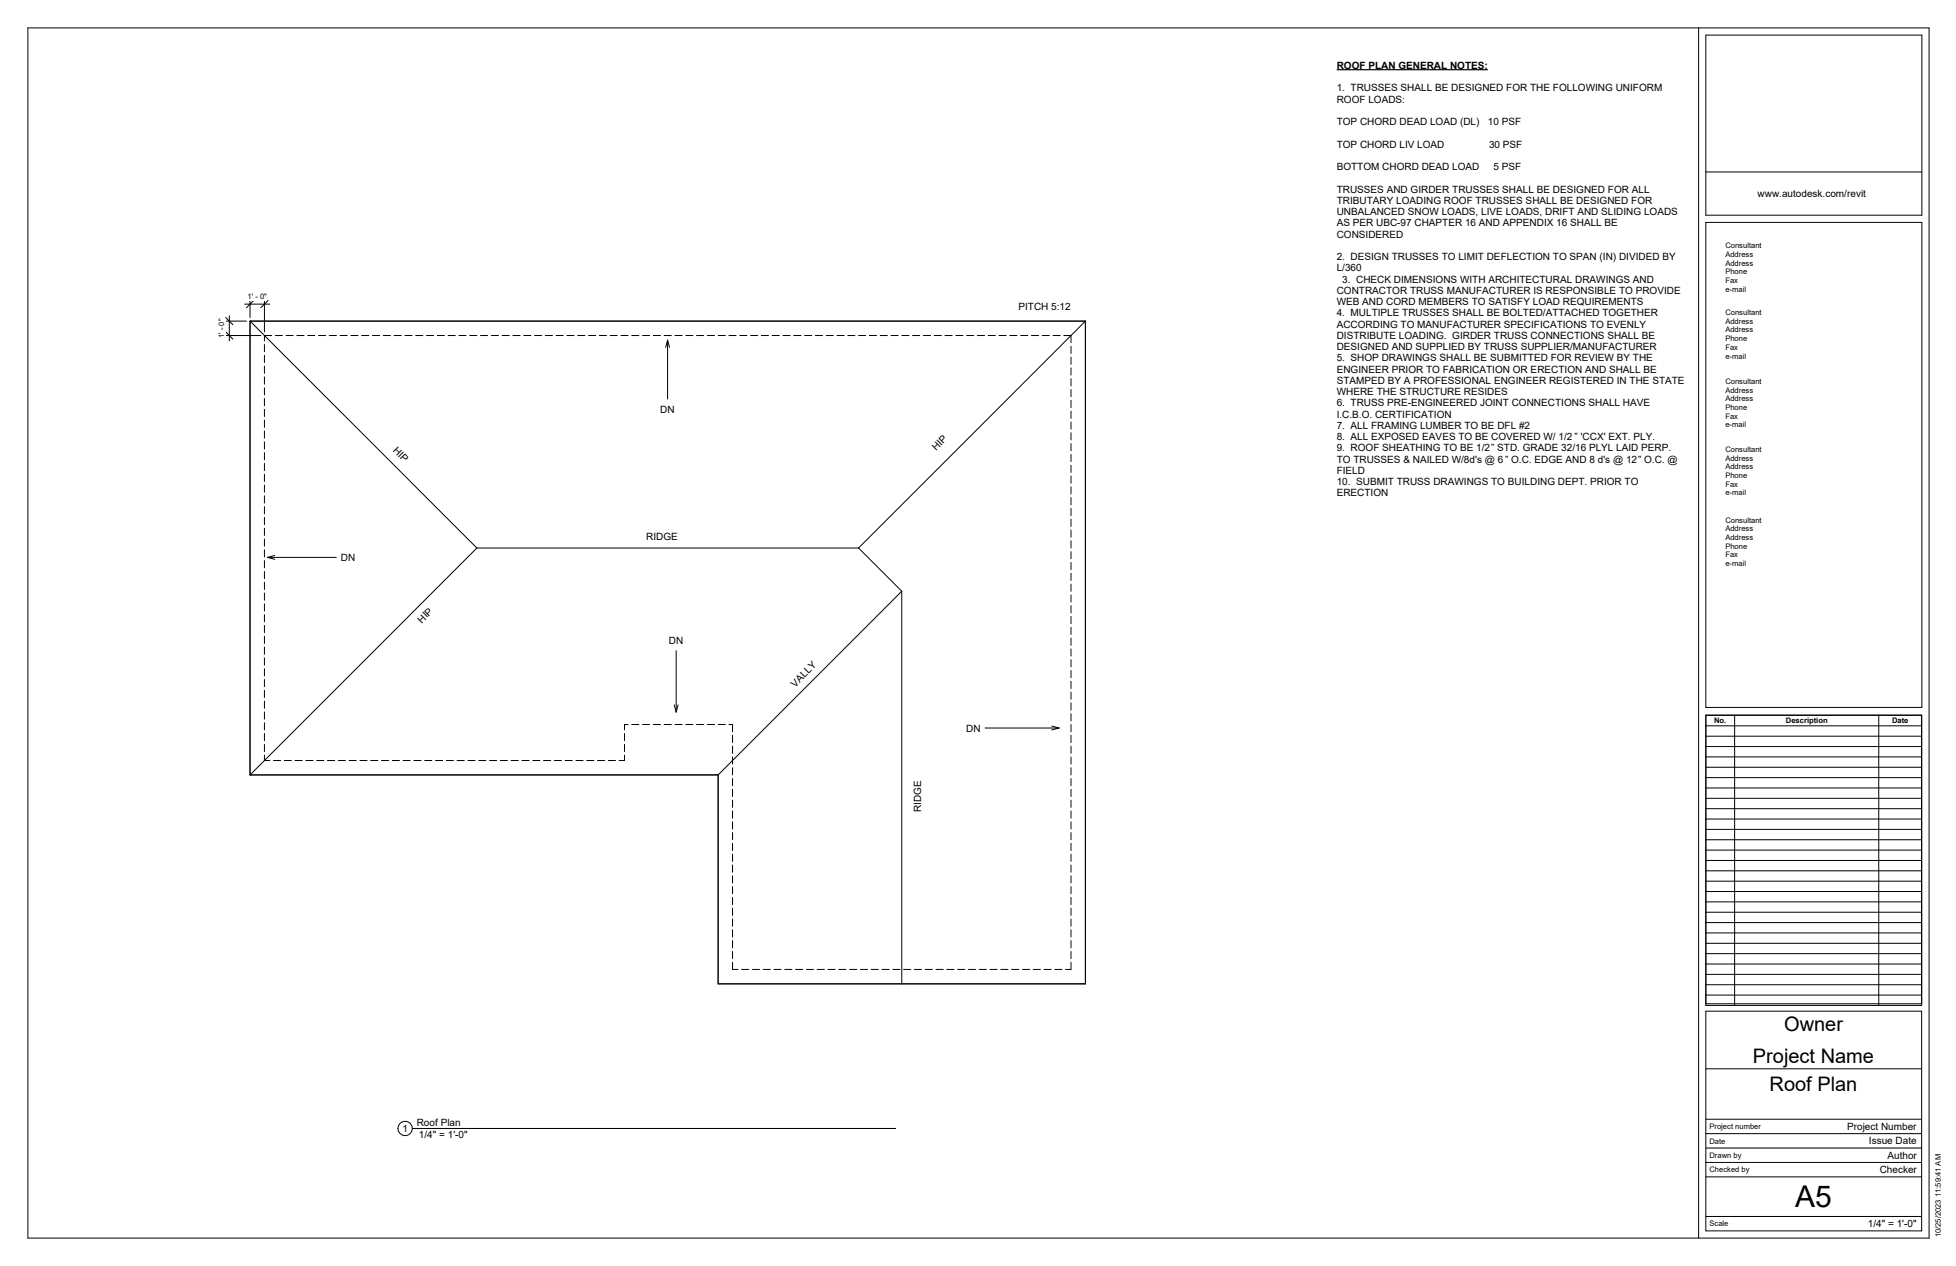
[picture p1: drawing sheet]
<svg xmlns="http://www.w3.org/2000/svg" width="864mm" height="559mm" viewBox="0 0 864 559" stroke-linecap="round" stroke-linejoin="round" font-family="sans-serif">
<g fill="none" stroke="#000" stroke-width=".44">
<path d="M108 134.2h11.1M110.4 131.9v8.2M116.8 131.9v14.6M110.4 141.7h368.8M110.4 141.7l100.1 100.2M110.4 141.7v200.3M116.8 152.1v3.1M116.8 156.8v3.2M119.9 148.1h-3.1v2.4M121.5 148.1h3.2M126.3 148.1h3.2M131.1 148.1h3.1"/>
<path d="M135.8 148.1h3.2M140.6 148.1h3.2M145.4 148.1h3.1M150.1 148.1h3.2M154.9 148.1h3.2M159.7 148.1h3.2M164.4 148.1h3.2M169.2 148.1h3.2M174 148.1h3.2M178.8 148.1h3.1M183.5 148.1h3.2M188.3 148.1h3.2"/>
<path d="M193.1 148.1h3.1M197.8 148.1h3.2M202.6 148.1h3.2M207.4 148.1h3.1M212.1 148.1h3.2M216.9 148.1h3.2M221.7 148.1h3.2M226.4 148.1h3.2M231.2 148.1h3.2M236 148.1h3.2M240.8 148.1h3.1M245.5 148.1h3.2"/>
<path d="M250.3 148.1h3.2M255.1 148.1h3.1M259.8 148.1h3.2M264.6 148.1h3.2M269.4 148.1h3.2M274.1 148.1h3.2M278.9 148.1h3.2M283.7 148.1h3.2M288.4 148.1h3.2M293.2 148.1h3.2M298 148.1h3.2M302.8 148.1h3.1"/>
<path d="M307.5 148.1h3.2M312.3 148.1h3.2M317.1 148.1h3.1M321.8 148.1h3.2M326.6 148.1h3.2M331.4 148.1h3.2M336.1 148.1h3.2M340.9 148.1h3.2M345.7 148.1h3.2M350.4 148.1h3.2M355.2 148.1h3.2M360 148.1h3.2"/>
<path d="M364.8 148.1h3.1M369.5 148.1h3.2M374.3 148.1h3.2M379.1 148.1h3.1M383.8 148.1h3.2M388.6 148.1h3.2M393.4 148.1h3.2M398.1 148.1h3.2M402.9 148.1h3.2M407.7 148.1h3.2M412.5 148.1h3.1M417.2 148.1h3.2"/>
<path d="M422 148.1h3.2M426.8 148.1h3.1M431.5 148.1h3.2M436.3 148.1h3.2M441.1 148.1h3.1M445.8 148.1h3.2M450.6 148.1h3.2M455.4 148.1h3.2M460.1 148.1h3.2M464.9 148.1h3.2M469.7 148.1h3.2v3.2M472.9 152.9v3.1"/>
<path d="M472.9 157.6v3.2M479.2 141.7v292.6h-162.1v-92.3M479.2 141.7l-100.1 100.2M116.8 161.6v3.2M116.8 166.4v3.2M116.8 171.1v3.2M116.8 175.9v3.2M472.9 162.4v3.2M472.9 167.2v3.2M472.9 171.9v3.2M472.9 176.7v3.2M116.8 180.7v3.2"/>
<path d="M116.8 185.5v3.1M116.8 190.2v3.2M116.8 195v3.2M116.8 199.8v3.1M472.9 181.5v3.2M472.9 186.2v3.2M472.9 191v3.2M472.9 195.8v3.2M116.8 204.5v3.2M116.8 209.3v3.2M116.8 214.1v3.2M116.8 218.8v3.2"/>
<path d="M472.9 200.6v3.1M472.9 205.3v3.2M472.9 210.1v3.2M472.9 214.9v3.1M472.9 219.6v3.2M116.8 223.6v3.2M116.8 228.4v3.2M116.8 233.1v3.2M116.8 237.9v3.2M472.9 224.4v3.2M472.9 229.2v3.2M472.9 233.9v3.2"/>
<path d="M472.9 238.7v3.2M116.8 242.7v3.2M116.8 247.5v3.1M116.8 252.2v3.2M116.8 257v3.2M210.5 241.9h168.6M210.5 241.9l-100.1 100.1M379.1 241.9l19 19.1M472.9 243.5v3.2M472.9 248.3v3.1M472.9 253v3.2M472.9 257.8v3.2"/>
<path d="M116.8 261.8v3.1M116.8 266.5v3.2M116.8 271.3v3.2M116.8 276.1v3.2M398.1 261l-81 81M398.1 261v173.3M472.9 262.6v3.1M472.9 267.3v3.2M472.9 272.1v3.2M472.9 276.9v3.1M116.8 280.8v3.2M116.8 285.6v3.2"/>
<path d="M116.8 290.4v3.2M116.8 295.1v3.2M116.8 299.9v3.2M472.9 281.6v3.2M472.9 286.4v3.2M472.9 291.2v3.2M472.9 295.9v3.2M116.8 304.7v3.2M116.8 309.5v3.1M116.8 314.2v3.2M116.8 319v3.2M277.3 319.8h-1.6v2.4"/>
<path d="M278.9 319.8h3.2M283.7 319.8h3.2M288.4 319.8h3.2M293.2 319.8h3.2M298 319.8h3.2M302.8 319.8h3.1M307.5 319.8h3.2M312.3 319.8h3.2M317.1 319.8h3.1M321.8 319.8h1.6v3.2M472.9 300.7v3.2M472.9 305.5v3.2"/>
<path d="M472.9 310.3v3.1M472.9 315v3.2M472.9 319.8v3.2M116.8 333.3v2.4h2.3M116.8 323.8v3.1M116.8 328.5v3.2M120.7 335.7h3.2M125.5 335.7h3.2M130.3 335.7h3.1M135 335.7h3.2M139.8 335.7h3.2M144.6 335.7h3.2"/>
<path d="M149.3 335.7h3.2M154.1 335.7h3.2M158.9 335.7h3.2M163.7 335.7h3.1M168.4 335.7h3.2M173.2 335.7h3.2M178 335.7h3.1M182.7 335.7h3.2M187.5 335.7h3.2M192.3 335.7h3.1M197 335.7h3.2M201.8 335.7h3.2"/>
<path d="M206.6 335.7h3.2M211.3 335.7h3.2M216.1 335.7h3.2M220.9 335.7h3.2M225.7 335.7h3.1M230.4 335.7h3.2M235.2 335.7h3.2M240 335.7h3.1M244.7 335.7h3.2M249.5 335.7h3.2M254.3 335.7h3.1M259 335.7h3.2"/>
<path d="M263.8 335.7h3.2M268.6 335.7h3.2M275.7 323.8v3.1M275.7 328.5v3.2M275.7 333.3v2.4h-2.4M323.4 324.6v3.1M323.4 329.3v3.2M323.4 334.1v3.2M323.4 338.9v3.1M472.9 324.6v3.1M472.9 329.3v3.2M472.9 334.1v3.2"/>
<path d="M472.9 338.9v3.1M110.4 342h206.7M323.4 343.6v3.2M323.4 348.4v3.2M323.4 353.2v3.2M323.4 357.9v3.2M472.9 343.6v3.2M472.9 348.4v3.2M472.9 353.2v3.2M472.9 357.9v3.2M323.4 362.7v3.2M323.4 367.5v3.2"/>
<path d="M323.4 372.3v3.1M323.4 377v3.2M472.9 362.7v3.2M472.9 367.5v3.2M472.9 372.3v3.1M472.9 377v3.2M323.4 381.8v3.2M323.4 386.6v3.1M323.4 391.3v3.2M323.4 396.1v3.2M472.9 381.8v3.2M472.9 386.6v3.1"/>
<path d="M472.9 391.3v3.2M472.9 396.1v3.2M323.4 400.9v3.1M323.4 405.6v3.2M323.4 410.4v3.2M323.4 415.2v3.2M323.4 419.9v3.2M472.9 400.9v3.1M472.9 405.6v3.2M472.9 410.4v3.2M472.9 415.2v3.2M472.9 419.9v3.2"/>
<path d="M323.4 424.7v3.2h2.4M327.4 427.9h3.2M332.2 427.9h3.1M336.9 427.9h3.2M341.7 427.9h3.2M346.5 427.9h3.2M351.2 427.9h3.2M356 427.9h3.2M360.8 427.9h3.2M365.6 427.9h3.1M370.3 427.9h3.2M375.1 427.9h3.2"/>
<path d="M379.9 427.9h3.1M384.6 427.9h3.2M389.4 427.9h3.2M394.2 427.9h3.1M398.9 427.9h3.2M403.7 427.9h3.2M408.5 427.9h3.2M413.2 427.9h3.2M418 427.9h3.2M422.8 427.9h3.2M427.6 427.9h3.1M432.3 427.9h3.2"/>
<path d="M437.1 427.9h3.2M441.9 427.9h3.1M446.6 427.9h3.2M451.4 427.9h3.2M456.2 427.9h3.1M460.9 427.9h3.2M465.7 427.9h3.2M472.9 424.7v3.2h-2.4"/>
</g>
<path d="M112 132.7l-3.2 3.1M118.3 132.7l-3.1 3.1" fill="none" stroke="#000" stroke-width=".46"/>
<path d="M109.3 128.9h8.6v3.9h-8.6z" fill="#fff"/>
<path d="M101.2 139.4v11.1M98.9 141.7h9.9M98.9 148.1h16.3" fill="none" stroke="#000" stroke-width=".44"/>
<path d="M99.6 140.1l3.2 3.2M99.6 146.5l3.2 3.2" fill="none" stroke="#000" stroke-width=".46"/>
<path d="M95.9 140.6h3.8v8.6h-3.8z" fill="#fff"/>
<path d="M294.7 150.1l.9 3.2M294.7 150.1l-.8 3.2M294.7 150.1v26" fill="none" stroke="#000" stroke-width=".44"/>
<path d="M291.5 178.2h6.4v4.9h-6.4z" fill="#fff"/>
<path d="M435 321.3h32.6M464.4 320.5l3.2 .8M467.6 321.3l-3.2 .9" fill="none" stroke="#000" stroke-width=".44"/>
<path d="M426.6 319h6.4v4.9h-6.4z" fill="#fff"/>
<path d="M298.5 287.2v27.1M297.7 311.1l.8 3.2M299.4 311.1l-.9 3.2" fill="none" stroke="#000" stroke-width=".44"/>
<path d="M295.3 280.2h6.4v5h-6.4z" fill="#fff"/>
<path d="M118.1 246l3.2 .9M118.1 246h30.4M121.3 245.2l-3.2 .8" fill="none" stroke="#000" stroke-width=".44"/>
<g fill="#fff">
<path d="M150.5 243.6h6.4v5h-6.4z"/>
<path d="M449.7 132.8h23.2v5h-23.2z"/>
<path d="M176.1 196.2l5.2 5.3-3.5 3.5-5.3-5.3z"/>
<path d="M188.7 267.2l3.5 3.5-5.2 5.2-3.5-3.5z"/>
<path d="M285.3 234.2h14v5h-14z"/>
<path d="M402.7 344.3h5v14h-5z"/>
<path d="M358 290.9l3.5 3.5-9.8 9.8-3.5-3.5z"/>
<path d="M410.5 196.1l5.2-5.2 3.5 3.5-5.2 5.2z"/>
</g>
<g fill="none" stroke="#000" stroke-width=".44">
<path d="M12.3 12.3h839.4v534.2h-839.4zM750 12.3v534.2M753.1 15.5h95.4v79.5h-95.4zM753.1 75.9h95.4M753.1 98.2h95.4v214.1h-95.4zM753.1 315.7h95.3v127.4h-95.3zM753.1 446.3h95.3v97h-95.3zM753.1 471.8h95.3M753.1 494h95.3M753.1 500.4h95.3M753.1 506.7h95.3M753.1 513.1h95.3"/>
<path d="M753.1 519.5h95.3M753.1 536.9h95.3"/>
</g>
<g fill="#fff">
<path d="M776 82.9h48v5h-48z"/>
<path d="M754.8 538.2h8.4v3.9h-8.4z"/>
<path d="M754.8 495.3h22.7v3.9h-22.7z"/>
<path d="M754.8 501.7h7v3.8h-7z"/>
<path d="M754.8 508h14.1v3.9h-14.1z"/>
<path d="M754.8 514.4h17.6v3.8h-17.6z"/>
<path d="M761.8 106.5h16v3.8h-16z"/>
<path d="M761.8 110.3h12.4v3.9h-12.4z"/>
<path d="M761.8 114.2h12.4v3.8h-12.4z"/>
<path d="M761.8 118h9.6v3.9h-9.6z"/>
<path d="M761.8 121.9h5.6v3.8h-5.6z"/>
<path d="M761.8 125.7h9.1v3.8h-9.1z"/>
<path d="M761.8 135.9h16v3.9h-16z"/>
<path d="M761.8 139.8h12.4v3.8h-12.4z"/>
<path d="M761.8 143.6h12.4v3.9h-12.4z"/>
<path d="M761.8 147.5h9.6v3.8h-9.6z"/>
<path d="M761.8 151.3h5.6v3.8h-5.6z"/>
<path d="M761.8 155.1h9.1v3.9h-9.1z"/>
<path d="M761.8 166.4h16v3.8h-16z"/>
<path d="M761.8 170.2h12.4v3.9h-12.4z"/>
<path d="M761.8 174.1h12.4v3.8h-12.4z"/>
<path d="M761.8 177.9h9.6v3.8h-9.6z"/>
<path d="M761.8 181.7h5.6v3.9h-5.6z"/>
<path d="M761.8 185.6h9.1v3.8h-9.1z"/>
<path d="M761.8 196.4h16v3.8h-16z"/>
<path d="M761.8 200.2h12.4v3.9h-12.4z"/>
<path d="M761.8 204.1h12.4v3.8h-12.4z"/>
<path d="M761.8 207.9h9.6v3.8h-9.6z"/>
<path d="M761.8 211.7h5.6v3.9h-5.6z"/>
<path d="M761.8 215.6h9.1v3.8h-9.1z"/>
<path d="M761.8 227.5h16v3.9h-16z"/>
<path d="M761.8 231.4h12.4v3.8h-12.4z"/>
<path d="M761.8 235.2h12.4v3.9h-12.4z"/>
<path d="M761.8 239.1h9.6v3.8h-9.6z"/>
<path d="M761.8 242.9h5.6v3.8h-5.6z"/>
<path d="M761.8 246.7h9.1v3.9h-9.1z"/>
</g>
<g fill="none" stroke="#000" stroke-width=".44">
<path d="M753.1 315.7h95.3v128.1h-95.3zM765.9 315.7v128.1M829.5 315.7v128.1M753.1 338.7h95.3M753.1 334.1h95.3M753.1 329.5h95.3M753.1 324.9h95.3M753.1 320.4h95.3M753.1 356.9h95.3M753.1 352.4h95.3M753.1 347.8h95.3M753.1 343.2h95.3"/>
<path d="M753.1 379.8h95.3M753.1 375.2h95.3M753.1 370.7h95.3M753.1 366.1h95.3M753.1 361.5h95.3M753.1 398.1h95.3M753.1 393.5h95.3M753.1 388.9h95.3M753.1 384.4h95.3M753.1 416.4h95.3M753.1 411.8h95.3M753.1 407.2h95.3"/>
<path d="M753.1 402.7h95.3M753.1 439.2h95.3M753.1 434.6h95.3M753.1 430.1h95.3M753.1 425.5h95.3M753.1 420.9h95.3M182 498.1h213.5"/>
<circle cx="178.9" cy="498.1" r="3.2"/>
</g>
<g fill="#fff">
<path d="M590.2 26.2h66.6v5.1h-66.6z"/>
<path d="M590.2 36.3h146v5h-146z"/>
<path d="M590.2 41.3h58v4.9h-58z"/>
<path d="M590.2 51.2h114.6v5h-114.6z"/>
<path d="M590.2 61.1h85.3v5h-85.3z"/>
<path d="M590.2 71.1h98.3v4.9h-98.3z"/>
<path d="M590.2 81h140.3v5h-140.3z"/>
<path d="M590.2 86h141.5v5h-141.5z"/>
<path d="M590.2 91h153v4.9h-153z"/>
<path d="M590.2 95.9h126.1v5h-126.1z"/>
<path d="M590.2 100.9h29.5v5h-29.5z"/>
<path d="M590.2 110.8h152v5h-152z"/>
<path d="M590.2 115.8h11v5h-11z"/>
<path d="M590.2 120.8h142.5v4.9h-142.5z"/>
<path d="M590.2 125.7h153.9v5h-153.9z"/>
<path d="M590.2 130.7h136.4v5h-136.4z"/>
<path d="M590.2 135.7h144v4.9h-144z"/>
<path d="M590.2 140.6h138.6v5h-138.6z"/>
<path d="M590.2 145.6h142.7v5h-142.7z"/>
<path d="M590.2 150.6h142.1v4.9h-142.1z"/>
<path d="M590.2 155.5h142.3v5h-142.3z"/>
<path d="M590.2 160.5h143.5v5h-143.5z"/>
<path d="M590.2 165.5h155.2v4.9h-155.2z"/>
<path d="M590.2 170.4h76.2v5h-76.2z"/>
<path d="M590.2 175.4h140.5v5h-140.5z"/>
<path d="M590.2 180.4h51.2v4.9h-51.2z"/>
<path d="M590.2 185.3h85.8v5h-85.8z"/>
<path d="M590.2 190.3h105v5h-105z"/>
<path d="M695.2 190.3h1.5v5h-1.5z"/>
<path d="M696.7 190.3h34.2v5h-34.2z"/>
<path d="M590.2 195.3h68.2v4.9h-68.2z"/>
<path d="M658.4 195.3h1.5v4.9h-1.5z"/>
<path d="M659.9 195.3h79.8v4.9h-79.8z"/>
<path d="M590.2 200.2h74.3v5h-74.3z"/>
<path d="M664.5 200.2h1.5v5h-1.5z"/>
<path d="M666 200.2h57.3v5h-57.3z"/>
<path d="M723.3 200.2h1.4v5h-1.4z"/>
<path d="M724.7 200.2h17.4v5h-17.4z"/>
<path d="M590.2 205.2h12.6v5h-12.6z"/>
<path d="M590.2 210.2h135.5v5h-135.5z"/>
<path d="M590.2 215.2h22.9v4.9h-22.9z"/>
</g>
<path d="M590.2 30.8h66.7" fill="none" stroke="#000" stroke-width=".52"/>
<text font-size="13.2" x="792.6" y="532.8">A5</text>
<g font-size="8.8">
<text x="787.7" y="455.1">Owner</text>
<text x="773.9" y="469.3">Project Name</text>
<text x="781.3" y="481.4">Roof Plan</text>
</g>
<g font-size="4.4">
<text x="590.2" y="30.3">ROOF PLAN GENERAL NOTES:</text>
<text x="590.2" y="40.3">1. TRUSSES SHALL BE DESIGNED FOR THE FOLLOWING UNIFORM</text>
<text x="590.2" y="45.2">ROOF LOADS:</text>
<text x="590.2" y="55.2">TOP CHORD DEAD LOAD (DL)</text>
<text x="656.9" y="55.2">10 PSF</text>
<text x="590.2" y="65.1">TOP CHORD LIV LOAD</text>
<text x="657.4" y="65.1">30 PSF</text>
<text x="590.2" y="75.1">BOTTOM CHORD DEAD LOAD</text>
<text x="659.4" y="75.1">5 PSF</text>
<text x="590.2" y="85">TRUSSES AND GIRDER TRUSSES SHALL BE DESIGNED FOR ALL</text>
<text x="590.2" y="90">TRIBUTARY LOADING ROOF TRUSSES SHALL BE DESIGNED FOR</text>
<text x="776" y="86.9">www.autodesk.com/revit</text>
<text x="590.2" y="94.9">UNBALANCED SNOW LOADS, LIVE LOADS, DRIFT AND SLIDING LOADS</text>
<text x="590.2" y="99.9">AS PER UBC-97 CHAPTER 16 AND APPENDIX 16 SHALL BE</text>
<text x="590.2" y="104.9">CONSIDERED</text>
<text x="590.2" y="114.8">2. DESIGN TRUSSES TO LIMIT DEFLECTION TO SPAN (IN) DIVIDED BY</text>
<text x="590.2" y="119.8">L/360</text>
<text x="592.6" y="124.7">3. CHECK DIMENSIONS WITH ARCHITECTURAL DRAWINGS AND</text>
<text x="590.2" y="129.7">CONTRACTOR TRUSS MANUFACTURER IS RESPONSIBLE TO PROVIDE</text>
<text x="449.7" y="136.8">PITCH 5:12</text>
<text x="590.2" y="134.7">WEB AND CORD MEMBERS TO SATISFY LOAD REQUIREMENTS</text>
<text x="590.2" y="139.6">4. MULTIPLE TRUSSES SHALL BE BOLTED/ATTACHED TOGETHER</text>
<text x="590.2" y="144.6">ACCORDING TO MANUFACTURER SPECIFICATIONS TO EVENLY</text>
<text x="590.2" y="149.6">DISTRIBUTE LOADING. GIRDER TRUSS CONNECTIONS SHALL BE</text>
<text x="590.2" y="154.5">DESIGNED AND SUPPLIED BY TRUSS SUPPLIER/MANUFACTURER</text>
<text x="590.2" y="159.5">5. SHOP DRAWINGS SHALL BE SUBMITTED FOR REVIEW BY THE</text>
<text x="590.2" y="164.5">ENGINEER PRIOR TO FABRICATION OR ERECTION AND SHALL BE</text>
<text x="590.2" y="169.4">STAMPED BY A PROFESSIONAL ENGINEER REGISTERED IN THE STATE</text>
<text x="590.2" y="174.4">WHERE THE STRUCTURE RESIDES</text>
<text x="590.2" y="179.4">6. TRUSS PRE-ENGINEERED JOINT CONNECTIONS SHALL HAVE</text>
<text x="291.5" y="182.1">DN</text>
<text x="590.2" y="184.3">I.C.B.O. CERTIFICATION</text>
<text x="590.2" y="189.3">7. ALL FRAMING LUMBER TO BE DFL #2</text>
<text x="590.2" y="194.3">8. ALL EXPOSED EAVES TO BE COVERED W/ 1/2</text>
<text x="695.2" y="194.3">”</text>
<text x="697.9" y="194.3">'CCX' EXT. PLY.</text>
<text x="173.2" y="199" transform="rotate(45 173.2 199)">HIP</text>
<text x="413.3" y="198.9" transform="rotate(-45 413.3 198.9)">HIP</text>
<text x="590.2" y="199.3">9. ROOF SHEATHING TO BE 1/2</text>
<text x="658.4" y="199.3">”</text>
<text x="661.1" y="199.3">STD. GRADE 32/16 PLYL LAID PERP.</text>
<text x="590.2" y="204.2">TO TRUSSES &amp; NAILED W/8d's @ 6</text>
<text x="590.2" y="209.2">FIELD</text>
<text x="664.5" y="204.2">”</text>
<text x="667.2" y="204.2">O.C. EDGE AND 8 d's @ 12</text>
<text x="723.3" y="204.2">”</text>
<text x="725.9" y="204.2">O.C. @</text>
<text x="590.2" y="214.2">10. SUBMIT TRUSS DRAWINGS TO BUILDING DEPT. PRIOR TO</text>
<text x="590.2" y="219.1">ERECTION</text>
<text x="285.3" y="238.2">RIDGE</text>
<text x="150.5" y="247.6">DN</text>
<text x="186.3" y="275.2" transform="rotate(-45 186.3 275.2)">HIP</text>
<text x="295.3" y="284.2">DN</text>
<text x="351" y="303.5" transform="rotate(-45 351 303.5)">VALLY</text>
<text x="426.6" y="322.9">DN</text>
<text x="406.7" y="358.3" transform="rotate(-90 406.7 358.3)">RIDGE</text>
<text x="184" y="497.2">Roof Plan</text>
<text x="177.7" y="499.5">1</text>
<text x="185" y="502.3">1/4&quot; = 1'-0&quot;</text>
<text x="815.5" y="498.7">Project Number</text>
<text x="825.1" y="505">Issue Date</text>
<text x="833.4" y="511.4">Author</text>
<text x="829.9" y="517.7">Checker</text>
<text x="824.7" y="541.6">1/4&quot; = 1'-0&quot;</text>
</g>
<g font-size="3.4">
<text x="761.8" y="109.6">Consultant</text>
<text x="761.8" y="113.4">Address</text>
<text x="761.8" y="117.3">Address</text>
<text x="761.8" y="121.1">Phone</text>
<text x="761.8" y="125">Fax</text>
<text x="761.8" y="128.8">e-mail</text>
<text x="109.3" y="132">1' - 0&quot;</text>
<text x="761.8" y="139">Consultant</text>
<text x="761.8" y="142.9">Address</text>
<text x="99" y="149.2" transform="rotate(-90 99 149.2)">1' - 0&quot;</text>
<text x="761.8" y="146.7">Address</text>
<text x="761.8" y="150.6">Phone</text>
<text x="761.8" y="154.4">Fax</text>
<text x="761.8" y="158.3">e-mail</text>
<text x="761.8" y="169.5">Consultant</text>
<text x="761.8" y="173.3">Address</text>
<text x="761.8" y="177.2">Address</text>
<text x="761.8" y="181">Phone</text>
<text x="761.8" y="184.9">Fax</text>
<text x="761.8" y="188.7">e-mail</text>
<text x="761.8" y="199.5">Consultant</text>
<text x="761.8" y="203.3">Address</text>
<text x="761.8" y="207.2">Address</text>
<text x="761.8" y="211">Phone</text>
<text x="761.8" y="214.9">Fax</text>
<text x="761.8" y="218.7">e-mail</text>
<text x="761.8" y="230.7">Consultant</text>
<text x="761.8" y="234.5">Address</text>
<text x="761.8" y="238.3">Address</text>
<text x="761.8" y="242.2">Phone</text>
<text x="761.8" y="246">Fax</text>
<text x="761.8" y="249.9">e-mail</text>
<text x="756.8" y="319.2">No.</text>
<text x="788.5" y="319.2">Description</text>
<text x="835.4" y="319.2">Date</text>
<text x="754.8" y="498.4">Project number</text>
<text x="754.8" y="504.8">Date</text>
<text x="754.8" y="511.1">Drawn by</text>
<text x="754.8" y="517.5">Checked by</text>
<text x="754.8" y="541.3">Scale</text>
<text x="857" y="546.2" transform="rotate(-90 857 546.2)">10/25/2023 11:59:41 AM</text>
</g>
</svg>
